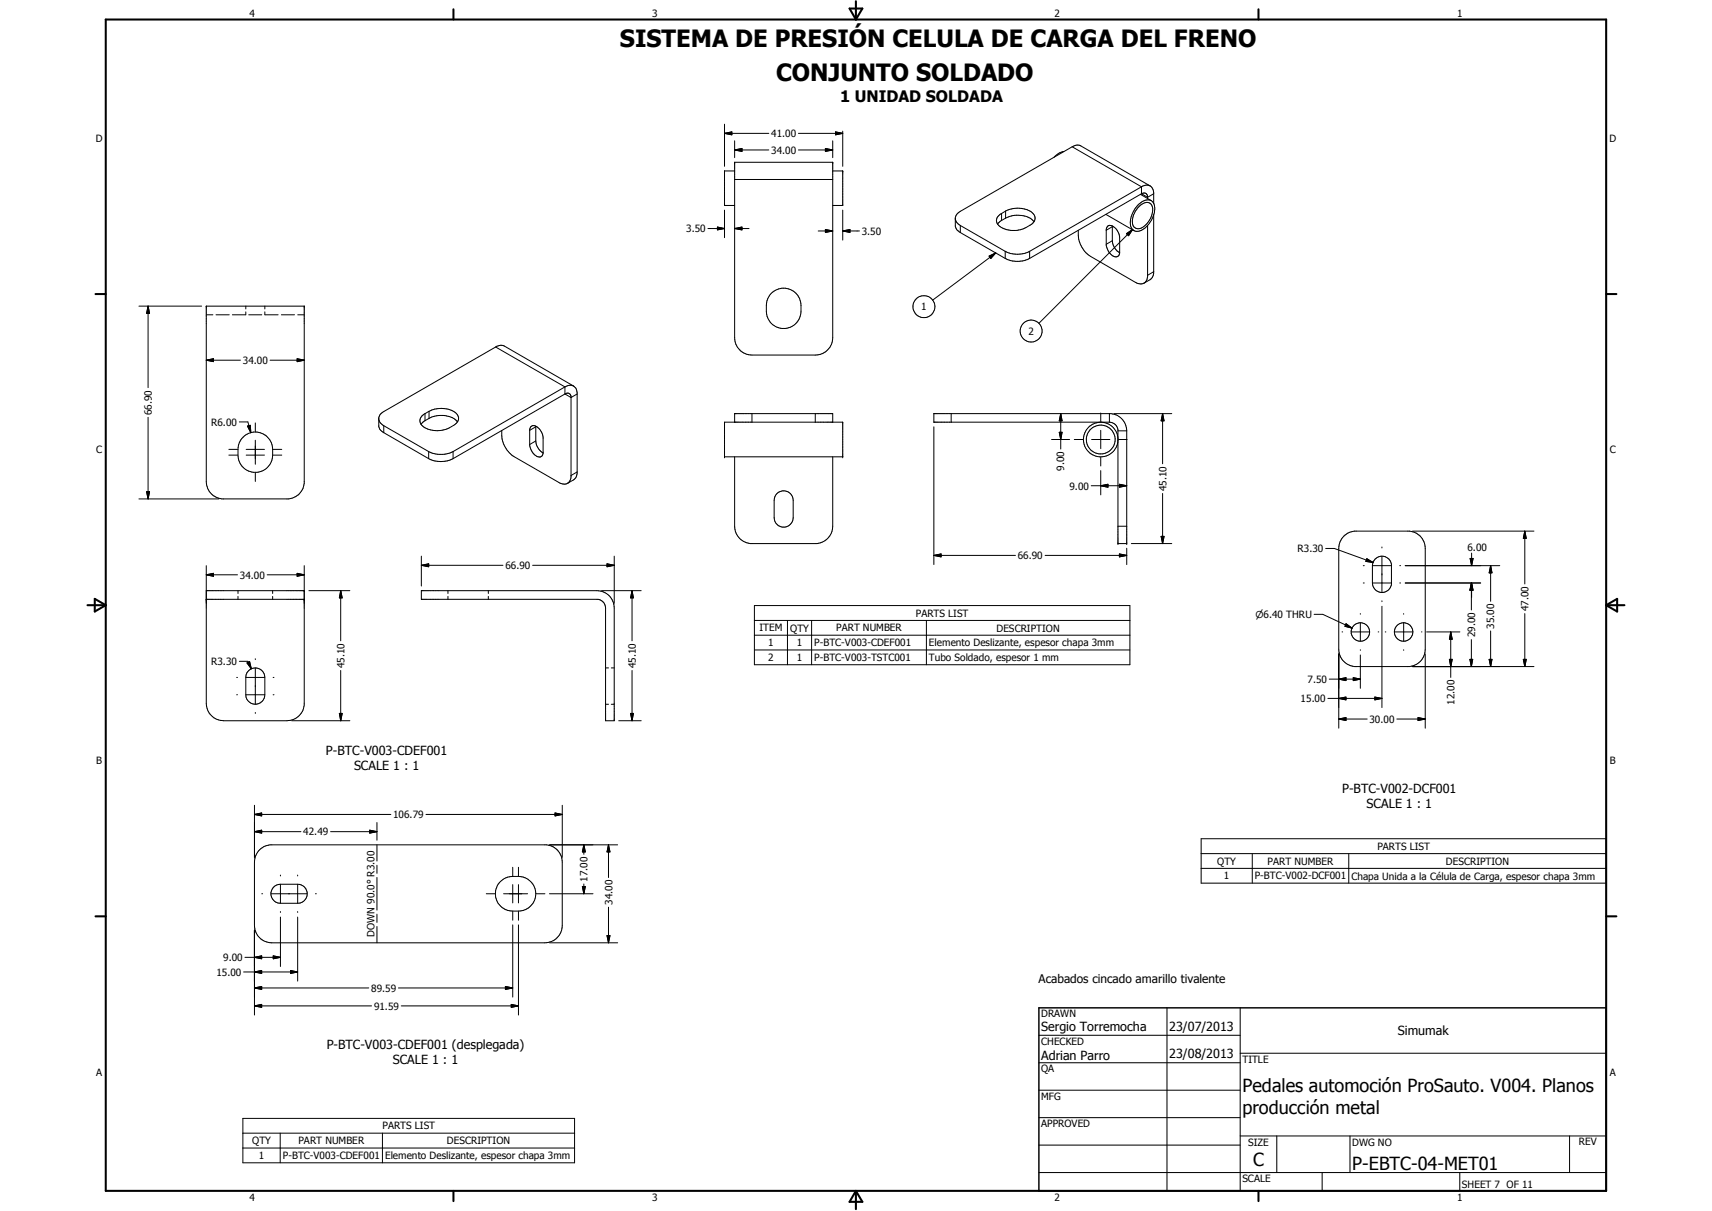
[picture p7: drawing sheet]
<svg xmlns="http://www.w3.org/2000/svg" width="594mm" height="420mm" viewBox="0 0 594 420" stroke-linecap="round" stroke-linejoin="round" font-family="sans-serif">
<g fill="none" stroke="#000" stroke-width=".35">
<path d="M251.4 46.3l2.6-.5v1zM251.4 43.1v14.6M251.4 46.3h15.4M254.9 52l2.6-.5v1zM254.9 56.3h34.1v60.9a6.1 6.1 0 0 1-6.1 6h-22a6.1 6.1 0 0 1-6-6zM254.9 48.9v5.8M254.9 59.3h-3.5v12h3.5M254.9 52h11.9M277.1 46.3h15.3M277.1 52h11.9M286.4 51.5l2.6 .5-2.6 .5zM289 48.9v5.8"/>
<path d="M289 59.3h3.4v12h-3.4M289.9 45.8l2.5 .5-2.5 .5zM292.4 45.5v12.2M369.1 52.6a5.4 5.4 0 0 0-3.3 1.9M372.1 50.9l-39.6 22.9-1 1.6v3.2l.7 1.3 1 .8M372.1 50.9l24 13.9M372.1 50.9a2.84 2.84 0 0 1 3-.3l24 13.9M245.7 79.3h5.7M249 78.8l2.4 .5-2.4 .5zM251.4 72.9v9.6M254.9 79.3l2.6-.5v1zM254.9 62.3h34.1"/>
<path d="M254.9 79.3h5M286.4 79.6l2.6 .5-2.6 .5zM292.4 72.9v10.4M331.5 76.1l.4 1 1.3 1.1M333.2 78.2v2.5M333.2 78.2l15.6 9M347.5 76.5l-1.3 1.2M347.5 74.1v2.4M348.9 73.2a8.1 8.1 0 0 1 10 1.5 2.58 2.58 0 0 1-1.5 3.4 9 9 0 0 1-10.9 0 2.46 2.46 0 0 1 1-4M348.9 73.2v2.5M348.9 75.7a8.6 8.6 0 0 1 9.7 .9l.2 .3M348.9 75.7l-1.4 .8"/>
<path d="M348.9 73.2l-1.4 .9M383.7 74.4l9.8 5.6M384.4 78.5a2.46 2.46 0 0 1 3.2 1.4l.9 2.3v5.6a1.56 1.56 0 0 1-1.2 1.3 1.56 1.56 0 0 1-1.7-.8l-1.1-1.3-.6-1.9v-5.6zM386 78.4v5.1M386 78.7l-2.1 1.2M393 79.6l-32.5 32.6M394.8 72.1a3.5 3.5 0 0 1 4.3-1.6 4.2 4.2 0 0 1 .1 5.4 5 5 0 0 1-4.9 3.3 2.44 2.44 0 0 1-1.3-3.2l.4-1.5zM395.8 67.4l3.7 2.2M396.1 64.8l-38.8 22.4M396.1 67.2l-38.8 22.5M396.1 67.2a1.39 1.39 0 0 1 1.7 0 1.39 1.39 0 0 1 .4 1.7M396.1 64.8v2.4"/>
<path d="M396.1 67.2l2.1 1.3 2.1-1.3M398.2 78.3a7.1 7.1 0 0 0 1.9-8.2 2.97 2.97 0 0 0-4.3 .3 7.9 7.9 0 0 0-3.1 8.9l.8 .7M398.2 78.3a4.2 4.2 0 0 1-4.7 1.7M398.2 78.2v17.8a2.55 2.55 0 0 1-1.4 2.4 2.55 2.55 0 0 1-2.8-.4l-15.6-9.1a9.5 9.5 0 0 1-4.2-7.3v-1.7M399.1 64.5l1.1 1.4 .1 4.7M399.1 64.5a2.83 2.83 0 0 0-3 .3M400.3 74.5v20.2l-.7 1.9-2.6 1.6M283.9 80.1h5.1M292.4 80.1l2.5-.5v1zM292.4 80.1h5.8M333.2 80.7l15.6 9M343.2 88.9l2.3-1.1-1.7 1.9z"/>
<path d="M345.5 87.8l-21.9 16.3M348.8 89.7a9.2 9.2 0 0 0 8.5 0M348.8 87.2a9.3 9.3 0 0 0 8.5 0M348.8 87.2v2.5M357.3 87.2v2.5M386 83.5a5.1 5.1 0 0 0 2.5 4.2M386 83.5l-2.1 1.3M390.9 81.1l2.1-1.5-1.4 2.2zM400.3 94.3l-2.1 1.2M48.2 106.2h21.8M51.4 106.2l.5 2.5h-1zM51.4 106.2v28.3"/>
<path d="M71.6 106.2h34v61.5a6 6 0 0 1-5.4 5.4h-23.2a6.1 6.1 0 0 1-5.4-6zM71.6 109.2h2.3M75 109.2h4.5M80.6 109.2h4.6M85.3 106.2v1M85.3 108.2v1M86.3 109.2h4.5M91.9 106.2v1M91.9 108.2v1M92 109.2h4.5M97.7 109.2h4.5M103.3 109.2h2.3"/>
<path d="M267.7 101.7a6 6 0 0 1 6.5-1.3 6 6 0 0 1 3.8 5.6v2a6 6 0 0 1-6.1 6 6 6 0 0 1-6-6v-2a6.2 6.2 0 0 1 1.8-4.3zM71.6 125l2.5-.5v1zM71.6 125h11.8M93.7 125h11.9M103.1 124.5l2.5 .5-2.5 .5zM172 120.4l-39.5 22.9-.6 .6-.5 1v3.1l.5 1 1.3 1.1M172 120.4l24 13.8M172 120.4a2.99 2.99 0 0 1 3-.3l24 13.8M196 134.2l-38.8 22.5M196 136.7l-38.8 22.4M196 136.7a1.26 1.26 0 0 1 1.4-.2 1.26 1.26 0 0 1 .8 1.1v27.8a2.52 2.52 0 0 1-1.5 2.4 2.52 2.52 0 0 1-2.8-.4l-15.6-9a9.6 9.6 0 0 1-4.2-9M196 134.2v2.5"/>
<path d="M196 136.7l2.2 1.2 2.1-1.2M199 133.9l.8 .8 .5 1.5v28l-.7 1.8-2.7 1.7M199 133.9l-1-.3-2 .6M51.4 144.8v28.3M79.4 155.9h3M79.4 157.9h3M83.1 146.4h2.9l1 3.7M83.9 152.1a6 6 0 0 1 6.7-1.8 6 6 0 0 1 4 5.6v2a6 6 0 0 1-6 6 6 6 0 0 1-6-6l.2-3.7zM85.4 155.9h6.4M85.4 157.9h6.4M85.9 147.8l1-.2 .1 2.5zM88.6 146.7v3"/>
<path d="M88.6 152.7v8.4M94.8 155.9h3M94.8 157.9h3M131.4 145.6l.5 1 1.3 1.1M133.2 147.7v2.4M133.2 147.7l15.6 9M133.2 150.1l15.6 9M147.5 146l-1.4 1.2M147.5 143.5v2.5M148.8 159.1a9.3 9.3 0 0 0 8.4 0M148.8 156.7a9.5 9.5 0 0 0 8.4 0M148.8 156.7v2.4"/>
<path d="M148.9 142.7a8.5 8.5 0 0 1 9.8 1.1 2.57 2.57 0 0 1-1.4 3.8 8.8 8.8 0 0 1-11.1-.3 2.55 2.55 0 0 1 1.3-3.8M148.9 142.7v2.5M148.9 145.2a8.4 8.4 0 0 1 9.8 1.1M148.9 145.2l-1.4 .8M148.9 142.7l-1.4 .8M157.2 156.7v2.4M184.1 148.1a1.86 1.86 0 0 1 3 .6l.9 1.4 .5 1.5v5.7a1.56 1.56 0 0 1-1.3 1.3 1.56 1.56 0 0 1-1.7-.8 6 6 0 0 1-1.7-3.2v-5.6zM185.9 153l.7 2.2 .7 1.1 1.2 .8M185.9 153l-2.1 1.2M185.9 147.9v5.1M185.9 148.1l-2.1 1.2M251.4 146.5h41v12h-41z"/>
<path d="M254.9 146.5v-3h34.1v3M254.9 158.5v24.1a6.1 6.1 0 0 0 5.4 6h23.2a6.1 6.1 0 0 0 5.5-6v-24.1M260.9 143.5v3M282.9 143.5v3M324.1 148.1v47.8M330.1 143.5v3M364.9 152.5h6.3M367.6 150h.9l-.4 2.5zM368.1 143.5l.4 2.5h-.9zM368.1 143.5v12.3M372.8 152.5h3M378.8 152.5h6.3"/>
<path d="M382 143.3v3M382 149.3v6.4M382 158.7v3M385 146.5h-60.9v-3h61.5a6.1 6.1 0 0 1 5.4 6M385 146.5a3 3 0 0 1 2.9 2.6v39.5h3.1v-39.1M385 143.5v3M386.5 143.5h20.1M387.9 152.2a6 6 0 0 0-9-4.8 6 6 0 0 0 0 10.3 6 6 0 0 0 9-4.9M387.9 149.5h3.1M388.1 152.5h3M403.4 143.5l.5 2.5h-1zM403.4 143.5v17.4"/>
<path d="M48.2 173.1h27.8M50.9 170.6h1l-.5 2.5zM88.6 164.1v2.9M200.3 163.7l-2.1 1.3M269.6 171.2a3.3 3.3 0 0 1 3.6-.6 3.3 3.3 0 0 1 2 3v6a3.3 3.3 0 0 1-3.3 3.3 3.3 3.3 0 0 1-3.3-3.3l.1-6.5 .4-1.1zM378.7 168.5h12.3M382 168.5l2.5-.5v1zM382 163.3v8.4M388.4 168l2.6 .5-2.6 .5zM403.4 171.2v17.4M71.6 199.4l2.5-.5v1zM71.6 196.3v47.7a6.1 6.1 0 0 0 6 6.1h22a6.1 6.1 0 0 0 6-5.5v-48.3"/>
<path d="M71.6 199.4h10.8M92.7 199.4h12.9M103.1 198.9l2.5 .5-2.5 .5zM146.2 196.1l2.6-.5v1zM146.2 193v10.3M146.2 196.1h28.3M184.8 196.1h28.3M210.6 195.6l2.5 .5-2.5 .5zM213.1 193v16.3M324.1 192.7l2.5-.5v1zM324.1 192.7h28.3M362.7 192.7h28.3"/>
<path d="M387.9 182.6h3.1M388.4 192.2l2.6 .5-2.6 .5zM391 190.2v5.7M392.6 188.6h14M402.9 186.1h1l-.5 2.5zM460 190.3h3l13.5 4.9M466.3 186l1.4-1 2.3-.7h19.2a6 6 0 0 1 5.4 6v35a6 6 0 0 1-5.4 6h-19.2a6 6 0 0 1-5.4-6v-35a6 6 0 0 1 1.7-4.3zM473.1 196.3h.3M474.3 193.8l2.2 1.4-2.5-.4zM476.4 196.3h6.3M477.2 193.9a3.3 3.3 0 0 1 3.4-.8 3.3 3.3 0 0 1 2.2 2.7v6.9a3.3 3.3 0 0 1-3.5 2.9 3.3 3.3 0 0 1-3.1-3.3l.1-6.5 .2-.8zM479.5 189.8v.3"/>
<path d="M479.5 193.1v12.3M485.7 196.3h.3M487.6 196.3h32.8M490.2 184.3h42.1M510.2 193.8h1l-.5 2.5zM510.7 191.9v4.4M517.3 196.3l.4 2.5h-.9zM517.3 196.3v12.3M529.1 184.3l.5 2.5h-1zM529.1 184.3v18.3M71.6 207.9h34M71.6 204.9h34"/>
<path d="M82.6 204.9v1M82.6 206.9v1M94.6 204.9v1M94.6 206.9v1M107.2 204.9h14.2M118.2 204.9l.5 2.5h-.9zM118.2 204.9v17.4M146.2 204.9h60.9a6 6 0 0 1 6 6v39.2h-3v-39.2a3 3 0 0 0-2.6-3h-61.3zM155.4 204.9v1M155.4 206.9v1M169.5 204.9v1M169.5 206.9v1"/>
<path d="M208.7 204.9h13.8M219.3 204.9l.5 2.5h-1zM219.3 204.9v17.4M261.8 210.1h130.3v20.5h-130.3zM261.8 215.3h130.3M273.3 215.3v15.3M281.6 215.3v15.3M321.5 215.3v15.3M456 213.1h3l10.2 4.8M465.7 219.2h.2M467.1 216.4l2.1 1.5-2.5-.6zM468.9 219.2h6.3"/>
<path d="M472.1 212.9v.2M472.1 216.1v6.3M473.1 202.3h.3M476.4 202.3h6.3M478.2 219.2h.2M479.5 208.4v.3M479.5 210.4v35.1M480.7 219.2h.2M483.9 219.2h6.4M485.7 202.3h.3M487.1 212.9v.2M487.1 216.1v6.3"/>
<path d="M487.6 202.3h26.2M493.3 219.2h.1M495 219.2h11.6M503.4 219.2l.5 2.6h-.9zM503.4 219.2v15.8M510.6 202.3l.4 2.5h-.9zM510.6 202.3v9.3M510.6 202.3l.4 2.5M510.6 202.3l-.5 2.5h1.1l-.5-2.5M510.7 202.3l.5 2.5h-1zM510.7 202.3v5M510.7 202.3l-.5 2.5"/>
<path d="M517.3 218.9v12.4M529.1 212.9v18.4M82.1 235h.3M83.1 229.4h2.9l1.2 2.6M85.4 235h6.4M85.7 230l.9-.5 .6 2.5zM86.3 232.7a3.3 3.3 0 0 1 3.6-.7 3.3 3.3 0 0 1 2 3v6a3.3 3.3 0 0 1-3.3 3.3 3.3 3.3 0 0 1-3.3-3.3l.1-6.8zM88.6 228.6v.3M88.6 231.9v12.3M94.8 235h.3M118.2 232.6v17.5M210.1 231.7h1.1"/>
<path d="M212.1 231.7h1M219.3 232.6v17.5M261.8 220.4h130.3M261.8 225.5h130.3M461.3 235.6h10.8M464.6 235.6l2.5-.5v1zM464.6 226.9v25.7M469.6 235.1l2.5 .5-2.5 .5zM472.1 225.4v.2M472.1 227.2v11.6M487.1 225.4v.2M490.2 231.3h42.1"/>
<path d="M494.6 226.9v25.7M503 228.8h.9l-.5 2.5zM510.1 228.8h.9l-.4 2.5zM510.6 221.9v9.4M516.8 228.8h.9l-.4 2.5zM528.6 228.8h1l-.5 2.5zM82.1 241h.3M85.4 241h6.4M88.6 247.2v.3M94.8 241h.3M101.2 250.1h20.2M117.8 247.5h.9l-.5 2.6z"/>
<path d="M210.1 244.3h1.1M212.1 244.3h1M214.7 250.1h7.8M218.8 247.5h1l-.5 2.6zM460.8 242.3h18.7M464.6 249.5l2.5-.5v1zM464.6 242.3l2.5-.4v.9zM464.6 249.5h9.8M477.1 241.9l2.4 .4-2.4 .5zM484.7 249.5h9.9M492.1 249l2.5 .5-2.5 .5zM88.3 279.4v18.1"/>
<path d="M195.1 279.4v18.1M88.3 282.6l2.5-.5v1zM88.3 288.5l2.5-.5v1.1zM88.3 282.6h47.3M88.3 288.5h16.1M90.1 294.9l1.4-1.1 2.2-.7h96a6.1 6.1 0 0 1 5.4 6v22a6.1 6.1 0 0 1-6 6h-94.8a6 6 0 0 1-6-6v-22a6 6 0 0 1 1.8-4.2zM114.7 288.5h16.1M128.3 288l2.5 .5-2.5 .6zM130.8 285.4v6.1M130.8 293.1v5.6M147.8 282.6h47.3M190.7 293.1h23.6"/>
<path d="M192.6 282.1l2.5 .5-2.5 .5zM202.6 293.1l.5 2.5h-1zM202.6 293.1v3.3M211.2 293.1l.5 2.5h-1.1zM211.2 293.1v11.4M416.8 291h140.6v15.4h-140.6zM416.8 296.2h140.6M434.5 296.2v10.2M468 296.2v10.2M90.8 310.1h.3M94.1 310.1h12.4M95 307.8l1-.8 .9-.2h6.4a3.3 3.3 0 0 1 3.3 3.3 3.3 3.3 0 0 1-3.3 3.3h-6a3.3 3.3 0 0 1-3-2 3.3 3.3 0 0 1 .7-3.6z"/>
<path d="M97.3 303.6v.3M97.3 306.9v6.4M97.3 316.3v.3M97.3 318.2v17.1M103.3 303.6v.3M103.3 306.9v6.4M103.3 316.3v.3M103.3 318.2v22.2M109.5 310.1h.3M130.8 300.2v2.8M130.8 304.4v11.4M130.8 317.2v2.8"/>
<path d="M168.7 310.1h3M173.6 305.9a7.4 7.4 0 0 1 6.9-1.8 6 6 0 0 1 5.4 6.3 6 6 0 0 1-6 5.7h-2a6 6 0 0 1-5.6-3.7 6 6 0 0 1 1.3-6.5zM174.7 310.1h8.4M177.9 300.9v3M177.9 306.9v6.4M177.9 316.3v3M179.9 300.9v3M179.9 306.9v6.4M179.9 316.3v3M186.1 310.1h3M190.7 310.1h15.1M202.1 307.6h1l-.5 2.5z"/>
<path d="M202.6 306.7v3.4M211.2 314.7v12.4M416.8 301.3h140.6M84.5 337.2h18.8M85 332.1h12.3M88.3 332.1l2.5-.5v1.1zM88.3 337.2l2.5-.5v1zM88.3 322.7v29.5M94.8 331.6l2.5 .5-2.5 .6zM100.8 336.7l2.5 .5-2.5 .5zM130.8 321.4v5.7M177.9 320.9v25"/>
<path d="M179.9 320.9v31.3M190.7 327.1h23.6M210.6 324.6h1.1l-.5 2.5zM88.3 342.8l2.5-.5v1zM88.3 349l2.5-.5v1zM88.3 342.8h39.7M88.3 349h40.6M138.3 342.8h39.6M139.2 349h40.7M175.4 342.3l2.5 .5-2.5 .5zM177.4 348.5l2.5 .5-2.5 .5zM360.5 359.2h69.9"/>
<path d="M405 349.7v63.5M430.4 349.7v63.5M360.5 368.7h69.9M360.5 378.2h69.9M430.4 365.4h127M84.3 388h115.1v15.4h-115.1zM84.3 393.1h115.1M84.3 398.3h115.1M97.2 393.1v10.3M132.7 393.1v10.3M360.5 387.8h69.9M360.5 397.3h69.9"/>
<path d="M430.4 394.1h127M443.1 394.1v12.7M468.5 394.1v12.7M544.7 394.1v12.7M360.5 406.8h196.9M458.8 406.8v6.4M506.6 406.8v6.4"/>
<circle cx="320.6" cy="106.4" r="3.8"/>
<circle cx="357.8" cy="114.8" r="3.8"/>
<circle cx="382" cy="152.5" r="5"/>
<circle cx="472.1" cy="219.3" r="3.2"/>
<circle cx="487.1" cy="219.3" r="3.2"/>
</g>
<g fill="#000">
<circle cx="251.4" cy="59.3" r=".18"/>
<circle cx="254.9" cy="56.3" r=".18"/>
<circle cx="289" cy="56.3" r=".18"/>
<circle cx="292.4" cy="59.3" r=".18"/>
<circle cx="71.6" cy="106.2" r=".18"/>
<circle cx="105.6" cy="106.2" r=".18"/>
<circle cx="251.4" cy="158.5" r=".18"/>
<circle cx="292.4" cy="158.5" r=".18"/>
<circle cx="387.9" cy="188.6" r=".18"/>
<circle cx="391" cy="188.6" r=".18"/>
<circle cx="71.6" cy="207.9" r=".18"/>
<circle cx="105.6" cy="207.9" r=".18"/>
<circle cx="105.6" cy="204.9" r=".18"/>
</g>
<g fill="none" stroke="#000" stroke-width=".71">
<path d="M36.7 6.8h520.7v406.4h-520.7zM157.3 3.2v3.6M294.8 3h4.4l-2.2 3.8zM297 .4v6.4M436.7 3.2v3.6M33.1 102h3.6M557.4 102h3.5M30.3 210h6.4M32.9 207.8l3.8 2.2-3.8 2.2zM557.4 210h6.3M557.4 210l3.8-2.2v4.4zM33.1 317.9h3.6"/>
<path d="M557.4 317.9h3.5M157.3 413.2v3.5M297 413.2v6.3M297 413.2l2.2 3.8h-4.4zM436.7 413.2v3.5"/>
</g>
<path d="M360.5 349.7h196.9v63.5h-196.9z" fill="none" stroke="#000" stroke-width=".51"/>
<g fill="#000">
<path d="M251.4 46.3l2.6-.5v1zM254.9 52l2.6-.5v1zM286.4 51.5l2.6 .5-2.6 .5zM289.9 45.8l2.5 .5-2.5 .5zM249 78.8l2.4 .5-2.4 .5zM254.9 79.3l2.6-.5v1zM292.4 80.1l2.5-.5v1zM286.4 79.6l2.6 .5-2.6 .5zM343.2 88.9l2.3-1.1-1.7 1.9zM390.9 81.1l2.1-1.5-1.4 2.2zM51.4 106.2l.5 2.5h-1zM71.6 125l2.5-.5v1z"/>
<path d="M103.1 124.5l2.5 .5-2.5 .5zM85.9 147.8l1-.2 .1 2.5zM367.6 150h.9l-.4 2.5zM368.1 143.5l.4 2.5h-.9zM403.4 143.5l.5 2.5h-1zM50.9 170.6h1l-.5 2.5zM382 168.5l2.5-.5v1zM388.4 168l2.6 .5-2.6 .5zM71.6 199.4l2.5-.5v1zM103.1 198.9l2.5 .5-2.5 .5zM146.2 196.1l2.6-.5v1zM210.6 195.6l2.5 .5-2.5 .5z"/>
<path d="M324.1 192.7l2.5-.5v1zM388.4 192.2l2.6 .5-2.6 .5zM402.9 186.1h1l-.5 2.5zM474.3 193.8l2.2 1.4-2.5-.4zM510.2 193.8h1l-.5 2.5zM517.3 196.3l.4 2.5h-.9zM529.1 184.3l.5 2.5h-1zM118.2 204.9l.5 2.5h-.9zM219.3 204.9l.5 2.5h-1zM467.1 216.4l2.1 1.5-2.5-.6zM510.6 202.3l.4 2.5h-.9zM510.7 202.3l.5 2.5h-1z"/>
<path d="M85.7 230l.9-.5 .6 2.5zM464.6 235.6l2.5-.5v1zM469.6 235.1l2.5 .5-2.5 .5zM503 228.8h.9l-.5 2.5zM503.4 219.2l.5 2.6h-.9zM510.1 228.8h.9l-.4 2.5zM516.8 228.8h.9l-.4 2.5zM528.6 228.8h1l-.5 2.5zM117.8 247.5h.9l-.5 2.6zM218.8 247.5h1l-.5 2.6zM464.6 249.5l2.5-.5v1zM464.6 242.3l2.5-.4v.9z"/>
<path d="M477.1 241.9l2.4 .4-2.4 .5zM492.1 249l2.5 .5-2.5 .5zM88.3 282.6l2.5-.5v1zM88.3 288.5l2.5-.5v1.1zM128.3 288l2.5 .5-2.5 .6zM192.6 282.1l2.5 .5-2.5 .5zM202.6 293.1l.5 2.5h-1zM211.2 293.1l.5 2.5h-1.1zM202.1 307.6h1l-.5 2.5zM88.3 332.1l2.5-.5v1.1zM88.3 337.2l2.5-.5v1zM94.8 331.6l2.5 .5-2.5 .6z"/>
<path d="M100.8 336.7l2.5 .5-2.5 .5zM210.6 324.6h1.1l-.5 2.5zM88.3 342.8l2.5-.5v1zM88.3 349l2.5-.5v1zM175.4 342.3l2.5 .5-2.5 .5zM177.4 348.5l2.5 .5-2.5 .5z"/>
</g>
<g font-size="8.2">
<text x="215.1" y="16.3">SISTEMA DE PRESIÓN CELULA DE CARGA DEL FRENO</text>
<text x="269.3" y="28.2">CONJUNTO SOLDADO</text>
</g>
<g font-size="6.3">
<text x="431.1" y="379">Pedales automoción ProSauto. V004. Planos</text>
<text x="431.1" y="386.5">producción metal</text>
<text x="434.8" y="404.7">C</text>
<text x="469.2" y="406">P-EBTC-04-MET01</text>
</g>
<text font-size="5.5" x="291.5" y="35.6">1 UNIDAD SOLDADA</text>
<g font-size="4.4">
<text x="113.1" y="262">P-BTC-V003-CDEF001</text>
<text x="122.8" y="267.3">SCALE 1 : 1</text>
<text x="465.7" y="275.3">P-BTC-V002-DCF001</text>
<text x="474.2" y="280.5">SCALE 1 : 1</text>
<text x="361.3" y="357.5">Sergio Torremocha</text>
<text x="405.7" y="357.7">23/07/2013</text>
<text x="485" y="359.2">Simumak</text>
<text x="113.4" y="363.9">P-BTC-V003-CDEF001 (desplegada)</text>
<text x="136.3" y="369.1">SCALE 1 : 1</text>
<text x="361.3" y="367.9">Adrian Parro</text>
<text x="405.7" y="367.2">23/08/2013</text>
</g>
<text font-size="4.1" x="360.4" y="341">Acabados cincado amarillo tivalente</text>
<g font-size="3.5">
<text x="86.6" y="5.8">4</text>
<text x="226.3" y="5.8">3</text>
<text x="365.9" y="5.8">2</text>
<text x="505.6" y="5.8">1</text>
<text x="267.6" y="47.6">41.00</text>
<text x="33.3" y="49.4">D</text>
<text x="267.6" y="53.3">34.00</text>
<text x="558.5" y="49.4">D</text>
<text x="238.1" y="80.6">3.50</text>
<text x="299" y="81.4">3.50</text>
<text x="319.7" y="107.7">1</text>
<text x="356.9" y="116.2">2</text>
<text x="84.3" y="126.3">34.00</text>
<text x="52.7" y="144" transform="rotate(-90 52.7 144)">66.90</text>
<text x="73.3" y="147.7">R6.00</text>
<text x="33.4" y="157.3">C</text>
<text x="558.6" y="157.3">C</text>
<text x="369.3" y="163.4" transform="rotate(-90 369.3 163.4)">9.00</text>
<text x="371.1" y="169.8">9.00</text>
<text x="404.7" y="170.4" transform="rotate(-90 404.7 170.4)">45.10</text>
<text x="450.3" y="191.6">R3.30</text>
<text x="509.2" y="191.1">6.00</text>
<text x="175.4" y="197.4">66.90</text>
<text x="353.2" y="194">66.90</text>
<text x="83.3" y="200.7">34.00</text>
<text x="317.8" y="214">PARTS LIST</text>
<text x="530.4" y="212.1" transform="rotate(-90 530.4 212.1)">47.00</text>
<text x="263.6" y="219.1">ITEM</text>
<text x="274.2" y="219.1">QTY</text>
<text x="290.1" y="219.1">PART NUMBER</text>
<text x="345.8" y="219.1">DESCRIPTION</text>
<text x="511.8" y="221.1" transform="rotate(-90 511.8 221.1)">29.00</text>
<text x="518.5" y="218.1" transform="rotate(-90 518.5 218.1)">35.00</text>
<text x="266.6" y="224.2">1</text>
<text x="276.6" y="224.2">1</text>
<text x="282.5" y="224.2">P-BTC-V003-CDEF001</text>
<text x="322.3" y="224.3">Elemento Deslizante, espesor chapa 3mm</text>
<text x="73.3" y="230.7">R3.30</text>
<text x="119.5" y="231.8" transform="rotate(-90 119.5 231.8)">45.10</text>
<text x="220.6" y="231.8" transform="rotate(-90 220.6 231.8)">45.10</text>
<text x="266.6" y="229.4">2</text>
<text x="276.6" y="229.4">1</text>
<text x="282.5" y="229.4">P-BTC-V003-TSTC001</text>
<text x="322.3" y="229.4">Tubo Soldado, espesor 1 mm</text>
<text x="453.7" y="236.9">7.50</text>
<text x="451.3" y="243.6">15.00</text>
<text x="504.7" y="244.5" transform="rotate(-90 504.7 244.5)">12.00</text>
<text x="475.2" y="250.7">30.00</text>
<text x="33.4" y="265.2">B</text>
<text x="558.6" y="265.2">B</text>
<text x="136.4" y="283.8">106.79</text>
<text x="105.2" y="289.8">42.49</text>
<text x="439.9" y="300">PART NUMBER</text>
<text x="478" y="294.9">PARTS LIST</text>
<text x="203.9" y="305.9" transform="rotate(-90 203.9 305.9)">17.00</text>
<text x="422.4" y="300">QTY</text>
<text x="424.7" y="305.1">1</text>
<text x="435.4" y="305.1">P-BTC-V002-DCF001</text>
<text x="469" y="305.3">Chapa Unida a la Célula de Carga, espesor chapa 3mm</text>
<text x="501.8" y="300">DESCRIPTION</text>
<text x="212.5" y="314" transform="rotate(-90 212.5 314)">34.00</text>
<text x="130" y="325" transform="rotate(-90 130 325)">DOWN 90.0° R3.00</text>
<text x="77.5" y="333.4">9.00</text>
<text x="75.1" y="338.5">15.00</text>
<text x="128.8" y="344">89.59</text>
<text x="129.8" y="350.3">91.59</text>
<text x="361.3" y="353">DRAWN</text>
<text x="361.3" y="362.5">CHECKED</text>
<text x="431.1" y="368.7">TITLE</text>
<text x="33.4" y="373.2">A</text>
<text x="361.3" y="372.1">QA</text>
<text x="558.6" y="373.2">A</text>
<text x="361.3" y="381.6">MFG</text>
<text x="132.8" y="391.9">PARTS LIST</text>
<text x="361.3" y="391.1">APPROVED</text>
<text x="87.5" y="397">QTY</text>
<text x="103.6" y="397">PART NUMBER</text>
<text x="155.1" y="397">DESCRIPTION</text>
<text x="433.1" y="397.5">SIZE</text>
<text x="469.2" y="397.5">DWG NO</text>
<text x="547.9" y="397.4">REV</text>
<text x="89.8" y="402.1">1</text>
<text x="98.2" y="402.2">P-BTC-V003-CDEF001</text>
<text x="133.6" y="402.2">Elemento Deslizante, espesor chapa 3mm</text>
<text x="431.1" y="410.2">SCALE</text>
<text x="507.3" y="412.3">SHEET 7 OF 11</text>
<text x="86.6" y="416.7">4</text>
<text x="226.3" y="416.7">3</text>
<text x="365.9" y="416.7">2</text>
<text x="505.6" y="416.7">1</text>
</g>
<text font-size="3.3" x="435.6" y="214.4">n6.40 THRU</text>
</svg>
